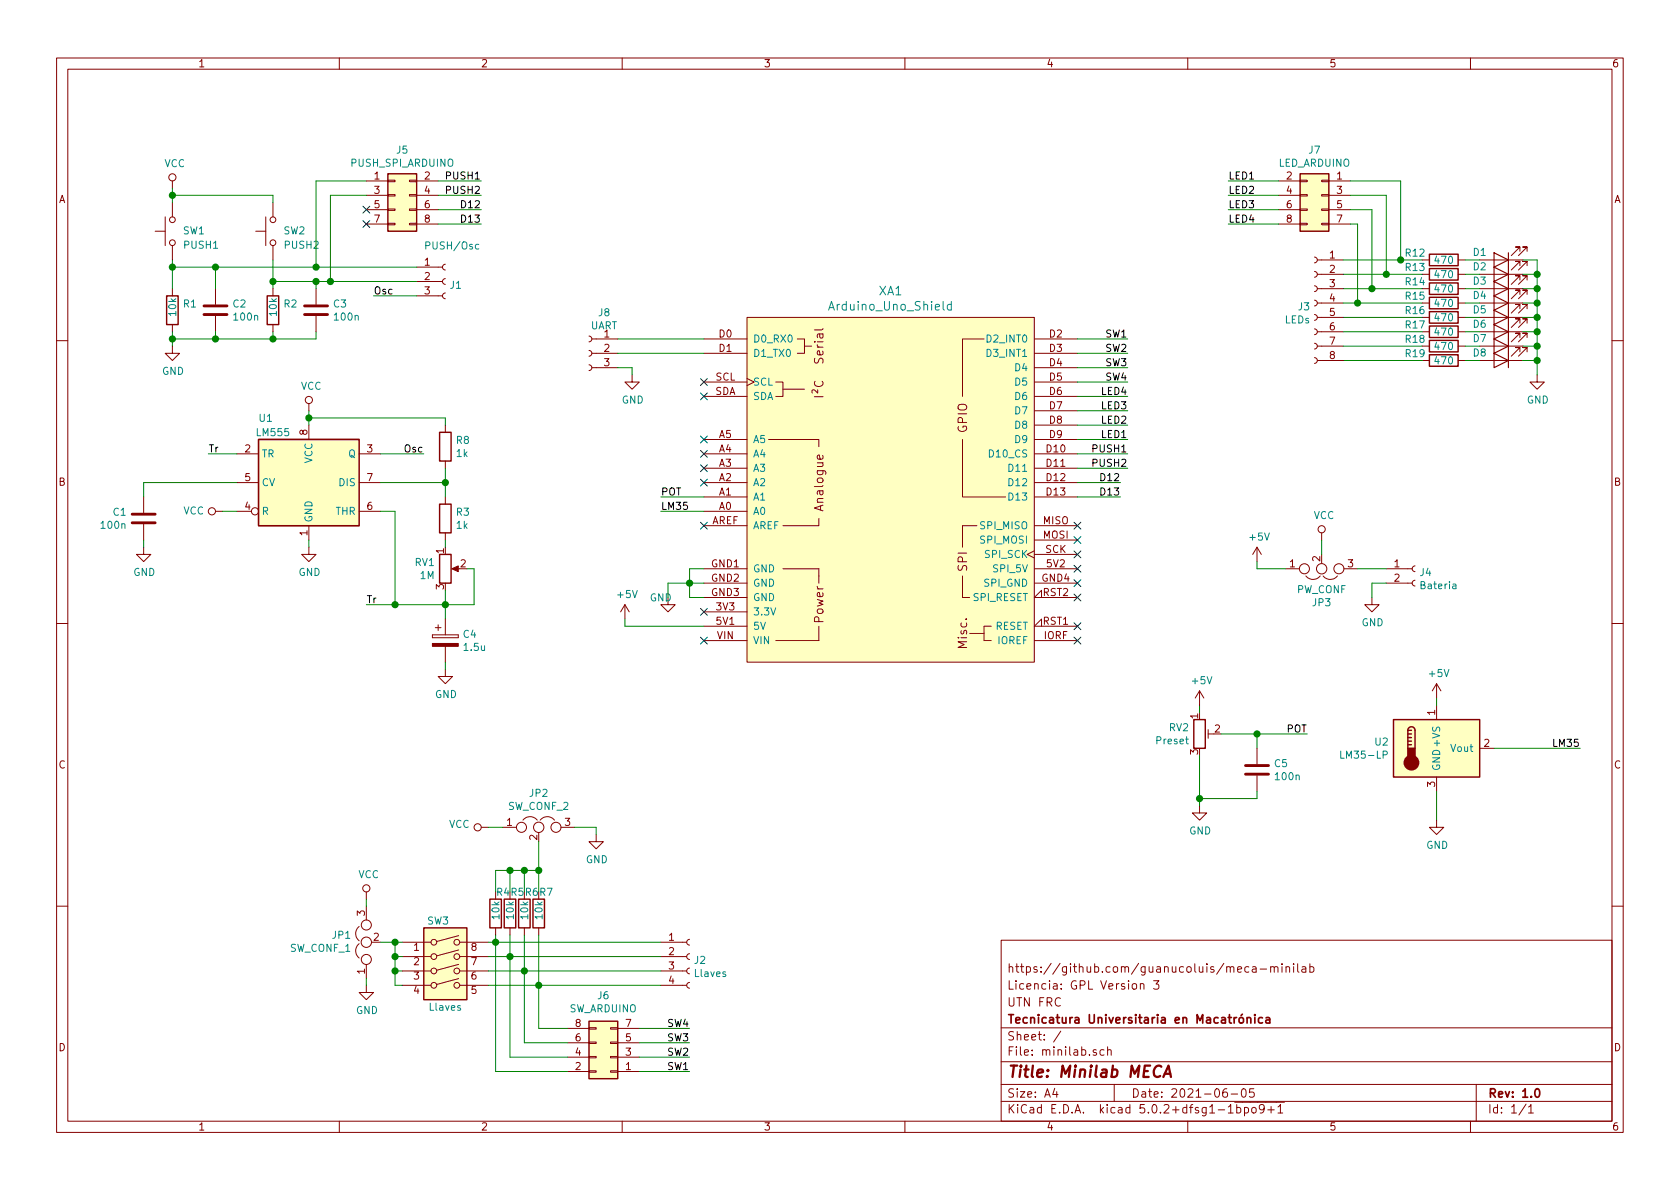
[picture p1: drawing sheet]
<svg xmlns="http://www.w3.org/2000/svg" width="297mm" height="210mm" viewBox="0 0 297 210" stroke-linecap="round" stroke-linejoin="round" font-family="sans-serif">
<g fill="none" stroke="#840000" stroke-width=".18">
<path d="M10 10.3h277v189.9h-277zM12 12.2h273v186.1h-273zM60 10.3v1.9M110 10.3v1.9M160 10.3v1.9M210 10.3v1.9M260 10.3v1.9M29.2 38.3v5.1M30.5 32v1.3M30.5 35.8v2.5M47 38.3v5.1M48.3 35.8v2.5"/>
<path d="M64.8 32h3.8M64.8 34.5h3.8M64.8 37.1h3.8M64.8 39.6h3.8M68.6 39.5h1.2v.2h-1.2zM68.6 37h1.2v.2h-1.2zM68.6 34.4h1.2v.3h-1.2zM68.6 31.9h1.2v.2h-1.2zM72.4 39.5h1.3v.2h-1.3zM72.4 37h1.3v.2h-1.3zM72.4 34.4h1.3v.3h-1.3zM72.4 31.9h1.3v.2h-1.3z"/>
<path d="M73.7 32h3.8M73.7 34.5h3.8M73.7 37.1h3.8M73.7 39.6h3.8M226.1 32h3.8M226.1 34.5h3.8M226.1 37.1h3.8M226.1 39.6h3.8M229.9 39.5h1.2v.2h-1.2zM229.9 37h1.2v.2h-1.2zM229.9 34.4h1.2v.3h-1.2zM229.9 31.9h1.2v.2h-1.2z"/>
<path d="M233.7 39.5h1.2v.2h-1.2zM233.7 37h1.2v.2h-1.2zM233.7 34.4h1.2v.3h-1.2zM233.7 31.9h1.2v.2h-1.2zM234.9 32h3.9M234.9 34.5h3.9M234.9 37.1h3.9M234.9 39.6h3.9M27.4 40.9h1.8M30.5 43.4v2.6M30.5 51v1.3M30.5 57.4v1.3"/>
<path d="M38.1 51v2.8M38.1 55.9v2.8M45.2 40.9h1.8M48.3 43.4v2.6M48.3 51v1.3M48.3 57.4v1.3M55.9 51v2.8M55.9 55.9v2.8M73.7 52.3h4.5M73.7 49.8h4.5M73.7 47.2h4.5M78.7 51.8l-.3 .1-.2 .3 .1 .4 .4 .2"/>
<path d="M78.7 49.3l-.3 .1-.2 .3 .1 .4 .4 .2M78.7 46.7l-.3 .1-.2 .4 .1 .3 .4 .2M104.1 59.4l.4 .2 .1 .2-.1 .5-.4 .1M104.6 59.9h4.6M124.5 59.9h7.6M132.1 56.1h50.8v61h-50.8zM141 59.9h1.2v2.6h-1.2M174 59.9h-3.8v10.2M182.9 59.9h7.6M232.4 58.2l.3 .1 .2 .3-.1 .4-.4 .2M232.4 55.6l.3 .1 .2 .3-.1 .5-.4 .1M232.4 53.1l.3 .1 .2 .3-.1 .4-.4 .2"/>
<path d="M232.4 50.5l.3 .2 .2 .2-.1 .5-.4 .2M232.4 48l.3 .1 .2 .3-.1 .4-.4 .2M232.4 45.5l.3 .1 .2 .3-.1 .4-.4 .2M232.9 46h4.6M232.9 48.5h4.6M232.9 51h4.6M232.9 53.6h4.6M232.9 56.1h4.6M232.9 58.7h4.6M251.5 46h1.2M251.5 48.5h1.2M251.5 51h1.2"/>
<path d="M251.5 53.6h1.2M251.5 56.1h1.2M251.5 58.7h1.2M257.8 46h1.3M257.8 48.5h1.3M257.8 51h1.3M257.8 53.6h1.3M257.8 56.1h1.3M257.8 58.7h1.3M261.6 46h7.6M261.6 48.5h7.6M261.6 51h7.6"/>
<path d="M261.6 53.6h7.6M261.6 56.1h7.6M261.6 58.7h7.6M268.7 44.4v-.7h-.7h.7l-1.5 1.5M268.7 47v-.8h-.7h.7l-1.5 1.5M268.7 49.5v-.7h-.7h.7l-1.5 1.5M268.7 52.1v-.8h-.7h.7l-1.5 1.5M268.7 54.6v-.8h-.7h.7l-1.5 1.6M268.7 57.1v-.7h-.7h.7l-1.5 1.5M268.7 59.7v-.8h-.7h.7l-1.5 1.5M270 44.4v-.7h-.8h.8l-1.5 1.5M270 47v-.8h-.8h.8l-1.5 1.5"/>
<path d="M270 49.5v-.7h-.8h.8l-1.5 1.5M270 52.1v-.8h-.8h.8l-1.5 1.5M270 54.6v-.8h-.8h.8l-1.5 1.6M270 57.1v-.7h-.8h.8l-1.5 1.5M270 59.7v-.8h-.8h.8l-1.5 1.5M10 60.2h2M30.5 61.2v1.3h1.2l-1.2 1.2-1.3-1.2h1.3M54.6 71.4v1.2M54.6 75.2v2.5M78.7 75.2v1.2M104.1 64.5l.4 .1 .1 .3-.1 .4-.4 .2M104.1 62l.4 .1 .1 .3-.1 .4-.4 .2"/>
<path d="M104.6 62.5h4.6M104.6 65h4.6M111.8 66.3v1.3h1.2l-1.2 1.2-1.3-1.2h1.3M124.5 62.5h7.6M124.5 77.7h7.6M124.5 67.6h7.6M124.5 70.1h7.6M132.1 66.9l1.2 .7-1.2 .6M135.9 77.7h8.9v1.3M137.2 67.6h1.2v2.5h-1.2M138.4 68.8h3.8M142.2 61.2h1.3"/>
<path d="M170.2 77.7v10.2h7.6M182.9 62.5h7.6M182.9 65h7.6M182.9 77.7h7.6M182.9 67.6h7.6M182.9 70.1h7.6M182.9 72.6h7.6M182.9 75.2h7.6M232.4 63.2l.3 .2 .2 .2-.1 .5-.4 .2M232.4 60.7l.3 .1 .2 .3-.1 .4-.4 .2M232.9 61.2h4.6M232.9 63.7h4.6"/>
<path d="M251.5 61.2h1.2M251.5 63.7h1.2M257.8 61.2h1.3M257.8 63.7h1.3M261.6 61.2h7.6M261.6 63.7h7.6M268.7 62.2v-.7h-.7h.7l-1.5 1.5M270 62.2v-.7h-.8h.8l-1.5 1.5M271.8 66.3v1.3h1.2l-1.2 1.2-1.3-1.2h1.3M285 60.2h2M25.4 96.8v1.2h1.3l-1.3 1.3-1.3-1.3h1.3M25.4 87.9v2.8"/>
<path d="M25.4 92.7v2.8M38.1 90.4h1.3M41.9 80.3h3.8M41.9 90.4h2.5M41.9 85.3h3.8M54.6 96.8v1.2h1.3l-1.3 1.3-1.3-1.3h1.3M54.6 93v2.5M63.5 80.3h3.8M63.5 90.4h3.8M63.5 85.3h3.8M78.7 81.5v1.3M78.7 87.9v1.2"/>
<path d="M78.7 94.2v1.3M124.5 80.3h7.6M124.5 90.4h7.6M124.5 85.3h7.6M124.5 87.9h7.6M124.5 82.8h7.6M124.5 93h7.6M144.8 91.7v1.3h-6.4M145.4 80.5l.1 .5-.2 .2-.7-.1v-.6h.3l.1 .7M170.2 93v3.8zM170.2 93h2.5zM182.9 97.4l-1.3 .6 1.3 .7"/>
<path d="M182.9 80.3h7.6M182.9 85.3h7.6M182.9 87.9h7.6M182.9 82.8h7.6M182.9 98h7.6M182.9 93h7.6M182.9 95.5h7.6M222.2 96.8v2.5M222.2 96.8l-.7 1.2M222.2 96.8l.8 1.2M233.7 94.2v1.3M10 110.3h2"/>
<path d="M76.5 112.3v.5zM76.5 112.8h4.5zM76.5 112.3h4.5zM77 111h1M77.5 110.5v1M78.7 118.4v1.2h1.3l-1.3 1.3-1.2-1.3h1.2M78.7 109.5v2.8M78.7 114.3v2.8M80.3 100.6h1M81 112.3v.5zM110.5 106.9l-.8 1.3M110.5 106.9v2.6"/>
<path d="M110.5 106.9l.8 1.3M118.1 105.7v1.2h1.3l-1.3 1.3-1.3-1.3h1.3M124.5 100.6h7.6M124.5 103.1h7.6M124.5 110.7h7.6M124.5 108.2h7.6M124.5 113.3h7.6M124.5 105.7h7.6M137.2 113.3h7.6zM138.4 100.6h6.4zM144.8 100.6v2.5M144.8 110.7v2.6"/>
<path d="M170.2 101.8v3.9zM170.2 105.7h1.2zM171.4 112h2.6zM174 110.7v2.6zM174 113.3h1.3zM174 110.7h1.3zM182.9 100.6h7.6M182.9 103.1h7.6M182.9 113.3h7.6M184.1 110.7v-1.2l-1.2 1.2h7.6M184.1 105.7v-1.3l-1.2 1.3h7.6M227.3 100.6h2.4"/>
<path d="M230.9 101.8a1.63 1.63 0 0 0 2.5 0M233.9 101.8a1.63 1.63 0 0 0 2.6 0M237.6 100.6h2.4M242.6 105.7v1.2h1.2l-1.2 1.3-1.3-1.3h1.3M245.1 100.6h4.6M245.1 103.1h4.6M250.2 102.6l-.3 .1-.2 .3 .1 .4 .4 .2M250.2 100.1l-.3 .1-.2 .3 .1 .4 .4 .2M285 110.3h2M212.1 122.2l-.8 1.2M212.1 122.2v2.5M212.1 122.2l.8 1.2"/>
<path d="M213.6 129v1.6M213.6 129.8h1M222.2 132.3v2.8M222.2 137.2v2.7M254 120.9v2.5M254 124.7v2.5M254 137.4v2.5M254 120.9l-.8 1.3M254 120.9l.8 1.3M261.6 132.3h2.6M64.8 157.7v1.3M85.1 146.3h1.3"/>
<path d="M88.9 146.3h2.4M92.5 145a1.62 1.62 0 0 1 2.5 0M95.5 145a1.62 1.62 0 0 1 2.5 0M99.2 146.3h2.4M105.4 147.6v1.2h1.3l-1.3 1.3-1.3-1.3h1.3M212.1 142.5v1.3h1.3l-1.3 1.2-1.3-1.2h1.3M254 145v1.3h1.3l-1.3 1.3-1.3-1.3h1.3M10 160.2h2M63.5 166.9a1.63 1.63 0 0 0 0 2.5M63.5 163.8a1.63 1.63 0 0 0 0 2.6M64.8 174.2v1.3h1.2l-1.2 1.3-1.3-1.3h1.3M64.8 160.3v2.4"/>
<path d="M64.8 170.6v2.4M71.1 174.2h5.1M71.1 171.7h5.1M71.1 169.2h5.1M71.1 166.6h5.1M81.1 173l-3.9 1.1M81.1 170.5l-3.9 1.1M81.1 168l-3.9 1M81.1 165.4l-3.9 1.1M81.3 174.2h5.1M81.3 171.7h5.1M81.3 169.2h5.1"/>
<path d="M81.3 166.6h5.1M87.6 164.1v1.2M90.2 164.1v1.2M92.7 164.1v1.2M95.2 164.1v1.2M116.8 174.2h4.6M116.8 171.7h4.6M116.8 169.2h4.6M116.8 166.6h4.6M121.9 173.7l-.3 .1-.2 .4 .1 .3 .4 .2M121.9 171.2l-.3 .1-.2 .3 .1 .4 .4 .2M121.9 168.7l-.3 .1-.2 .3 .1 .4 .4 .2"/>
<path d="M121.9 166.1l-.3 .1-.2 .3 .1 .4 .4 .2M177 166.3h108v32h-108zM201.6 174.1l.2-.2 .4 .1 .1 .9M201.6 173.9v1M204 173.4h.9l-.5 .6 .4 .1v.7l-.2 .1-.6-.1M220.8 171l-.4-.1-.3 .3 .1 .6 .2 .1h.4M221.5 171h.5l.1 .9M222.1 171.3l-.5 .1a.29 .29 0 0 0-.2 .2 .29 .29 0 0 0 .2 .3h.5M222.8 171.4h1.2M224.7 171.1l.2-.2 .3 .1 .1 .9M224.7 170.9v1M225.3 171.1a.36 .36 0 0 1 .3-.2 .36 .36 0 0 1 .4 .2v.8"/>
<path d="M226.7 170.4v.2M226.7 170.9v1M227.4 171.1l.2-.2 .3 .1 .1 .9M227.4 170.9v1M228.7 170.4v.2M228.7 170.9v1M229.4 170.4v1.3l.3 .2M230.2 171h.6l.1 .9M230.9 171.3l-.5 .1-.3 .2 .3 .3h.5M231.6 171l.4-.1 .3 .3-.1 .6-.2 .1h-.4M231.6 170.4v1.5M285 160.2h2"/>
<path d="M60 198.3v1.9M100.3 189.5h3.8M100.3 186.9h3.8M100.3 184.4h3.8M100.3 181.9h3.8M104.1 181.7h1.3v.3h-1.3zM104.1 184.3h1.3v.2h-1.3zM104.1 186.8h1.3v.3h-1.3zM104.1 189.4h1.3v.2h-1.3zM107.9 181.7h1.3v.3h-1.3zM107.9 184.3h1.3v.2h-1.3zM107.9 186.8h1.3v.3h-1.3z"/>
<path d="M107.9 189.4h1.3v.2h-1.3zM109.2 189.5h3.8M109.2 186.9h3.8M109.2 184.4h3.8M109.2 181.9h3.8M110 198.3v1.9M160 198.3v1.9M177 194.8h108M177 191.8h108M177 187.8h108M177 181.8h108M186.5 192.5l-.4 1h1"/>
<path d="M186.8 193v1M187.6 182.3l-1.3 2M193.8 185.7l-.3-.1-.2 .2v.2l.5 .2v.3h-.5M195.2 185.7l-.4-.1-.3 .3 .1 .6h.6M195.8 185.7l.3-.1 .3 .1 .1 .9M195.8 185.1v1.5M197 191.8v3M210 198.3v1.9M216.9 192.5a.62 .62 0 0 0-.7 .7l.1 .7 .2 .1 .5-.1v-.5l-.1-.2-.4-.1-.3 .3M217.2 195.8l.4-.5v1.5M217.2 196.8h.8M217.7 193.5h1.1"/>
<path d="M218.3 194.9h8.8M218.7 195.9l.4-.1 .3 .3-.1 .6h-.6M218.7 195.3v1.5M219.6 192.7l.4-.2a.94 .94 0 0 1 0 1.5 .82 .82 0 0 1-.4-1.3zM220 195.9l.4-.1 .4 .3-.1 .6-.3 .1-.4-.1M220 195.8v1.5M221.4 196l.2-.2 .4 .2v.7l-.2 .1-.4-.1zM221.7 192.5h-.7l-.1 .7 .2-.1 .5 .1 .2 .2-.1 .5-.2 .1-.6-.1M223.5 196l-.1 .2a.48 .48 0 0 1-.7-.1v-.6a.48 .48 0 0 1 .7-.1v.1a1.19 1.19 0 0 1-.2 1.2l-.4 .1M224.2 196.3h1.1M224.7 195.7v1.1M226 195.8l.4-.5v1.5"/>
<path d="M226 196.8h.8M260 198.3v1.9M261 191.8v6.5M269.8 195.2l-1.2 2M270.3 195.8l.4-.5v1.5M270.3 196.8h.8"/>
<circle cx="30.5" cy="31.4" r=".63"/>
<circle cx="30.5" cy="38.9" r=".51"/>
<circle cx="48.3" cy="38.9" r=".51"/>
<circle cx="30.5" cy="42.9" r=".51"/>
<circle cx="48.3" cy="42.9" r=".51"/>
<circle cx="54.6" cy="70.7" r=".63"/>
<circle cx="37.5" cy="90.4" r=".63"/>
<circle cx="45.1" cy="90.4" r=".63"/>
<circle cx="233.7" cy="93.6" r=".63"/>
<circle cx="230.6" cy="100.6" r=".89"/>
<circle cx="233.7" cy="100.6" r=".91"/>
<circle cx="236.7" cy="100.6" r=".89"/>
<circle cx="64.8" cy="157.1" r=".63"/>
<circle cx="84.5" cy="146.3" r=".63"/>
<circle cx="92.2" cy="146.3" r=".89"/>
<circle cx="95.2" cy="146.3" r=".91"/>
<circle cx="98.3" cy="146.3" r=".89"/>
<circle cx="64.8" cy="166.6" r=".91"/>
<circle cx="64.8" cy="169.7" r=".89"/>
<circle cx="64.8" cy="163.6" r=".89"/>
<circle cx="76.7" cy="169.2" r=".51"/>
<circle cx="76.7" cy="166.6" r=".51"/>
<circle cx="76.7" cy="174.2" r=".51"/>
<circle cx="76.7" cy="171.7" r=".51"/>
<circle cx="80.8" cy="169.2" r=".51"/>
<circle cx="80.8" cy="171.7" r=".51"/>
<circle cx="80.8" cy="166.6" r=".51"/>
<circle cx="80.8" cy="174.2" r=".51"/>
</g>
<path d="M219.7 179.3l-.3 .3M220.5 179.9v1M221.9 179.4v.2M221.9 179.9v1M219.2 180.1l.2-.2 .4 .2v.7l-.2 .1-.4-.1zM220.5 180.1l.1-.1a.37 .37 0 0 1 .6 .1v.8M223.2 180l-.4-.1-.3 .3 .1 .6 .2 .1 .4-.1M223.9 180h.5l.1 .9M224.5 180.3l-.5 .1-.2 .2 .1 .2 .1 .1 .5-.1M271.5 192.7l.2-.2a.81 .81 0 0 1 .6 .6 .81 .81 0 0 1-.3 .8l-.1 .1a.79 .79 0 0 1-.4-1.3z" fill="none" stroke="#840000" stroke-width=".3"/>
<path d="M205.3 188.6a.87 .87 0 0 0-1 0 .87 .87 0 0 0-.3 1 .69 .69 0 0 0 .3 .8 .69 .69 0 0 0 .8-.1M205.7 190.4l.9-2 .4 2M205.9 189.9h1" fill="none" stroke="#840000" stroke-width=".41"/>
<path d="M264.2 44.7l2.5 1.3-2.5 1.2zM264.2 47.2l2.5 1.3-2.5 1.3zM264.2 49.8l2.5 1.2-2.5 1.3zM264.2 52.3l2.5 1.3-2.5 1.3zM264.2 54.9l2.5 1.2-2.5 1.3zM264.2 57.4l2.5 1.3-2.5 1.2zM264.2 59.9l2.5 1.3-2.5 1.3zM266.7 44.7v20.3M264.2 62.5l2.5 1.2-2.5 1.3z" fill="none" stroke="#840000" stroke-width=".2"/>
<g fill="none" stroke="#840000" stroke-width=".25">
<path d="M68.6 30.7h5.1v10.2h-5.1zM229.9 30.7h5v10.2h-5zM29.5 52.3h2v5.1h-2zM47.2 52.3h2.1v5.1h-2.1zM252.7 45h5.1v2h-5.1zM252.7 47.5h5.1v2h-5.1zM252.7 50h5.1v2.1h-5.1zM252.7 52.6h5.1v2h-5.1zM252.7 55.1h5.1v2h-5.1zM252.7 57.7h5.1v2h-5.1zM45.7 77.7h17.8v15.3h-17.8zM77.7 76.4h2.1v5.1h-2.1z"/>
<path d="M252.7 60.2h5.1v2h-5.1zM252.7 62.7h5.1v2.1h-5.1zM77.7 98h2.1v5.1h-2.1zM77.7 89.1h2.1v5.1h-2.1zM211.1 127.2h2v5.1h-2zM246.4 127.2h15.2v10.2h-15.2zM248.9 129.2a.63 .63 0 0 1 .7-.7 .63 .63 0 0 1 .6 .7v3.1M248.9 131.7h.7M248.9 131.1h.7M248.9 130.4h.7M248.9 129.8h.7M248.9 129.2v3.1"/>
<path d="M248.9 129.2h.7M86.6 159h2v5.1h-2zM89.2 159h2v5.1h-2zM91.7 159h2v5.1h-2zM94.2 159h2.1v5.1h-2.1zM74.9 164.1h7.6v12.7h-7.6zM104.1 180.6h5.1v10.1h-5.1z"/>
</g>
<g fill="#ffffc2" stroke="#ffffc2" stroke-width=".18">
<path d="M45.7 77.7h17.8v15.3h-17.8z"/>
<path d="M74.9 164.1h7.6v12.7h-7.6z"/>
<path d="M246.4 127.2h15.2v10.2h-15.2z"/>
<path d="M132.1 56.1h50.8v61h-50.8z"/>
<path d="M229.9 30.7h5v10.2h-5z"/>
<path d="M104.1 180.6h5.1v10.1h-5.1z"/>
<path d="M68.6 30.7h5.1v10.2h-5.1z"/>
</g>
<g fill="#840000" stroke="#840000" stroke-width=".18">
<path d="M79.9 100.6l1.1-.5v1z"/>
<path d="M76.5 113.8h4.5v.5h-4.5z"/>
</g>
<g fill="none" stroke="#008400" stroke-width=".18">
<path d="M30.5 34.5h17.8v1.3M30.5 33.3v2.5M64.8 32h-8.9v15.2M64.8 34.5h-6.4v15.3M77.5 34.5h7.6M77.5 32h7.6M77.5 37.1h7.6M77.5 39.6h7.6M217.2 34.5h8.9M217.2 32h8.9M217.2 37.1h8.9M217.2 39.6h8.9"/>
<path d="M238.8 34.5h6.3v14M238.8 37.1h3.8v13.9M238.8 32h8.8v14M238.8 39.6h1.2v14M30.5 46v5M30.5 58.7v2.5M30.5 47.2h43.2M38.1 47.2v3.8M38.1 58.7v1.2M48.3 46v5M48.3 58.7v1.2M48.3 49.8h25.4"/>
<path d="M55.9 49.8v1.2M55.9 58.7v1.2h-25.4M66 52.3h7.7M109.2 59.9h15.3M190.5 59.9h8.9M237.5 46h14M237.5 48.5h14M237.5 51h14M237.5 53.6h14M237.5 56.1h14M237.5 58.7h14M259.1 46h2.5"/>
<path d="M259.1 48.5h2.5M259.1 51h2.5M259.1 53.6h2.5M259.1 56.1h2.5M259.1 58.7h2.5M269.2 46h2.6v20.3M269.2 48.5h2.6M269.2 51h2.6M269.2 53.6h2.6M269.2 56.1h2.6M269.2 58.7h2.6M54.6 72.6v2.6"/>
<path d="M54.6 73.9h24.1v1.3M109.2 62.5h15.3M109.2 65h2.6v1.3M190.5 70.1h8.9M190.5 72.6h8.9M190.5 75.2h8.9M190.5 77.7h8.9M190.5 62.5h8.9M190.5 65h8.9M190.5 67.6h8.9M237.5 61.2h14M237.5 63.7h14"/>
<path d="M259.1 61.2h2.5M259.1 63.7h2.5M269.2 61.2h2.6M269.2 63.7h2.6M25.4 95.5v1.3M36.8 80.3h5.1M39.4 90.4h2.5M41.9 85.3h-16.5v2.6M54.6 95.5v1.3M67.3 90.4h2.5v16.5M67.3 80.3h7.6M67.3 85.3h11.4"/>
<path d="M78.7 82.8v5.1M78.7 95.5v1.3M116.8 90.4h7.7M116.8 87.9h7.7M190.5 80.3h8.9M190.5 85.3h7.6M190.5 87.9h7.6M190.5 82.8h8.9M222.2 99.3v1.3h5.1M233.7 95.5v2.5M78.7 104.4v5.1M78.7 117.1v1.3"/>
<path d="M82.5 100.6h1.3v6.3h-19M110.5 109.5v1.2h14M124.5 103.1h-6.4v2.6M124.5 100.6h-2.6v5.1h2.6M240 100.6h5.1M245.1 103.1h-2.5v2.6M212.1 124.7v1.3M212.1 133.6v8.9M215.9 129.8h15.2M222.2 129.8v2.5M222.2 139.9v1.3h-10.1M254 123.4v1.3"/>
<path d="M254 139.9v5.1M264.2 132.3h15.2M64.8 159v1.3M86.4 146.3h2.5M90.2 153.9v3.8M92.7 153.9v3.8M95.2 153.9h-7.6v3.8M95.2 148.8v8.9M101.6 146.3h3.8v1.3M64.8 173v1.2M67.3 166.6h3.8M69.8 169.2h1.3"/>
<path d="M69.8 171.7h1.3M69.8 166.6v7.6h1.3M86.4 166.6h30.4M86.4 169.2h30.4M86.4 171.7h30.4M86.4 174.2h30.4M87.6 165.3v24.2h12.7M90.2 165.3v21.6h10.1M92.7 165.3v19.1h7.6M95.2 165.3v16.6h5.1M113 181.9h8.9M113 186.9h8.9"/>
<path d="M113 184.4h8.9M113 189.5h8.9"/>
</g>
<g fill="#008400" stroke="#008400" stroke-width=".25">
<circle cx="271.8" cy="48.5" r=".51"/>
<circle cx="271.8" cy="51" r=".51"/>
<circle cx="271.8" cy="53.6" r=".51"/>
<circle cx="271.8" cy="56.1" r=".51"/>
<circle cx="271.8" cy="58.7" r=".51"/>
<circle cx="271.8" cy="61.2" r=".51"/>
<circle cx="271.8" cy="63.7" r=".51"/>
<circle cx="87.6" cy="166.6" r=".51"/>
<circle cx="90.2" cy="169.2" r=".51"/>
<circle cx="92.7" cy="171.7" r=".51"/>
<circle cx="95.3" cy="174.2" r=".51"/>
<circle cx="90.2" cy="153.9" r=".51"/>
<circle cx="92.7" cy="153.9" r=".51"/>
<circle cx="95.3" cy="153.9" r=".51"/>
<circle cx="69.9" cy="166.6" r=".51"/>
<circle cx="69.9" cy="169.2" r=".51"/>
<circle cx="69.9" cy="171.7" r=".51"/>
<circle cx="48.3" cy="49.8" r=".51"/>
<circle cx="212.1" cy="141.2" r=".51"/>
<circle cx="222.3" cy="129.8" r=".51"/>
<circle cx="78.7" cy="106.9" r=".51"/>
<circle cx="69.9" cy="106.9" r=".51"/>
<circle cx="55.9" cy="49.8" r=".51"/>
<circle cx="48.3" cy="59.9" r=".51"/>
<circle cx="38.1" cy="59.9" r=".51"/>
<circle cx="30.5" cy="59.9" r=".51"/>
<circle cx="38.1" cy="47.2" r=".51"/>
<circle cx="30.5" cy="47.2" r=".51"/>
<circle cx="30.5" cy="34.5" r=".51"/>
<circle cx="121.9" cy="103.1" r=".51"/>
<circle cx="247.7" cy="46" r=".51"/>
<circle cx="245.1" cy="48.5" r=".51"/>
<circle cx="240" cy="53.6" r=".51"/>
<circle cx="242.6" cy="51" r=".51"/>
<circle cx="55.9" cy="47.2" r=".51"/>
<circle cx="58.4" cy="49.8" r=".51"/>
<circle cx="78.7" cy="85.3" r=".51"/>
<circle cx="54.6" cy="73.9" r=".51"/>
</g>
<path d="M36.1 55.6h4M36.1 54.1h4M53.8 55.6h4.1M53.8 54.1h4.1M23.4 92.5h4M23.4 90.9h4M220.2 136.9h4.1M220.2 135.4h4.1" fill="none" stroke="#840000" stroke-width=".51"/>
<g fill="#840000" stroke="#840000" stroke-width=".25">
<path d="M248.9 132.3h1.3v1.9h-1.3z"/>
<circle cx="249.6" cy="134.9" r="1.27"/>
</g>
<path d="M168.2 53.9l-.4-.1-.3 .3v.4l.1 .3h.6M168.2 53.3v1.5M244.6 133.5l.6-.1 .1-.2-.1-.3-.2-.1h-.4v1.3" fill="none" stroke="#008484" stroke-width=".18"/>
<g fill="none" stroke="#000084" stroke-width=".18">
<path d="M64.2 36.5l1.2 1.2M64.2 39l1.2 1.2M65.4 36.5l-1.2 1.2M65.4 39l-1.2 1.2M123.9 77.1l1.2 1.2M123.9 79.6l1.2 1.3M123.9 66.9l1.2 1.3M123.9 69.5l1.2 1.2M125.1 77.1l-1.2 1.2M125.1 79.6l-1.2 1.3M125.1 66.9l-1.2 1.3M125.1 69.5l-1.2 1.2"/>
<path d="M123.9 82.2l1.2 1.2M123.9 84.7l1.2 1.2M123.9 92.3l1.2 1.3M125.1 82.2l-1.2 1.2M125.1 84.7l-1.2 1.2M125.1 92.3l-1.2 1.3M189.9 92.3l1.2 1.3M189.9 94.9l1.2 1.2M189.9 97.4l1.2 1.2M189.9 100l1.2 1.2M191.1 92.3l-1.2 1.3M191.1 94.9l-1.2 1.2"/>
<path d="M191.1 97.4l-1.2 1.2M191.1 100l-1.2 1.2M123.9 107.6l1.2 1.2M123.9 112.7l1.2 1.2M125.1 107.6l-1.2 1.2M125.1 112.7l-1.2 1.2M189.9 102.5l1.2 1.2M189.9 105l1.2 1.3M189.9 110.1l1.2 1.2M189.9 112.7l1.2 1.2M191.1 102.5l-1.2 1.2M191.1 105l-1.2 1.3"/>
<path d="M191.1 110.1l-1.2 1.2M191.1 112.7l-1.2 1.2"/>
</g>
<text font-size="2.8" fill="#840000" x="178" y="190.5">Title: Minilab MECA</text>
<g font-size="2.1" fill="#008484">
<text x="155.4" y="52.2">XA1</text>
<text x="147" y="54.9">Arduino_Uno_Shield</text>
</g>
<g font-size="2.1" fill="#840000">
<text x="145.6" y="64.1" transform="rotate(-90 145.6 64.1)">Serial</text>
<text x="145.6" y="70.2" transform="rotate(-90 145.6 70.2)">I²C</text>
<text x="171" y="76.5" transform="rotate(-90 171 76.5)">GPIO</text>
<text x="145.6" y="90.2" transform="rotate(-90 145.6 90.2)">Analogue</text>
<text x="171" y="101" transform="rotate(-90 171 101)">SPI</text>
<text x="145.6" y="110.1" transform="rotate(-90 145.6 110.1)">Power</text>
<text x="171" y="114.6" transform="rotate(-90 171 114.6)">Misc.</text>
<text x="178" y="172">https://github.com/guanucoluis/meca-minilab</text>
<text x="178" y="178">UTN FRC</text>
<text x="178" y="175">Licencia: GPL Version 3</text>
<text x="178" y="184">Sheet: /</text>
<text x="178" y="181">Tecnicatura Universitaria en Macatrónica</text>
<text x="178" y="186.7">File: minilab.sch</text>
<text x="178" y="196.9">KiCad E.D.A. kicad 5.0.2+dfsg1-1bpo9+1</text>
<text x="178" y="194.1">Size: A4</text>
<text x="200" y="194.1">Date: 2021-06-05</text>
<text x="263" y="194.1">Rev: 1.0</text>
<text x="263" y="196.9">Id: 1/1</text>
</g>
<g font-size="1.8" fill="#840000">
<text x="35" y="11.9">1</text>
<text x="85" y="11.9">2</text>
<text x="135" y="11.9">3</text>
<text x="185" y="11.9">4</text>
<text x="235" y="11.9">5</text>
<text x="285" y="11.9">6</text>
<text x="10.4" y="35.9">A</text>
<text x="66.2" y="31.7">1</text>
<text x="66.2" y="34.3">3</text>
<text x="75.1" y="31.7">2</text>
<text x="75.1" y="34.3">4</text>
<text x="227.5" y="31.7">2</text>
<text x="227.5" y="34.3">4</text>
<text x="236.4" y="31.7">1</text>
<text x="236.4" y="34.3">3</text>
<text x="285.4" y="35.9">A</text>
<text x="66.2" y="36.8">5</text>
<text x="66.2" y="39.4">7</text>
<text x="75.1" y="36.8">6</text>
<text x="75.1" y="39.4">8</text>
<text x="227.5" y="36.8">6</text>
<text x="227.5" y="39.4">8</text>
<text x="236.4" y="36.8">5</text>
<text x="236.4" y="39.4">7</text>
<text x="75.1" y="47">1</text>
<text x="235.1" y="45.7">1</text>
<text x="75.1" y="49.5">2</text>
<text x="75.1" y="52.1">3</text>
<text x="235.1" y="48.3">2</text>
<text x="235.1" y="50.8">3</text>
<text x="235.1" y="53.3">4</text>
<text x="106.8" y="59.7">1</text>
<text x="127.2" y="59.7">D0</text>
<text x="185.6" y="59.7">D2</text>
<text x="235.1" y="55.9">5</text>
<text x="235.1" y="58.4">6</text>
<text x="106.8" y="62.2">2</text>
<text x="106.8" y="64.8">3</text>
<text x="127.2" y="62.2">D1</text>
<text x="185.6" y="62.2">D3</text>
<text x="185.6" y="64.8">D4</text>
<text x="235.1" y="61">7</text>
<text x="235.1" y="63.5">8</text>
<text x="126.4" y="69.8">SDA</text>
<text x="126.5" y="67.3">SCL</text>
<text x="185.6" y="67.3">D5</text>
<text x="185.6" y="69.8">D6</text>
<text x="54.4" y="76.9" transform="rotate(-90 54.4 76.9)">8</text>
<text x="127.2" y="77.5">A5</text>
<text x="185.6" y="72.4">D7</text>
<text x="185.6" y="74.9">D8</text>
<text x="185.6" y="77.5">D9</text>
<text x="43.3" y="80">2</text>
<text x="64.9" y="80">3</text>
<text x="127.2" y="82.5">A3</text>
<text x="127.2" y="80">A4</text>
<text x="185.1" y="80">D10</text>
<text x="185.1" y="82.5">D11</text>
<text x="10.4" y="85.9">B</text>
<text x="43.3" y="85.1">5</text>
<text x="64.9" y="85.1">7</text>
<text x="127.2" y="87.6">A1</text>
<text x="127.2" y="85.1">A2</text>
<text x="185.1" y="85.1">D12</text>
<text x="185.1" y="87.6">D13</text>
<text x="285.4" y="85.9">B</text>
<text x="43.3" y="90.2">4</text>
<text x="54.4" y="94.7" transform="rotate(-90 54.4 94.7)">1</text>
<text x="64.9" y="90.2">6</text>
<text x="125.9" y="92.7">AREF</text>
<text x="127.2" y="90.2">A0</text>
<text x="184.4" y="95.2">MOSI</text>
<text x="184.4" y="92.7">MISO</text>
<text x="78.5" y="97.9" transform="rotate(-90 78.5 97.9)">1</text>
<text x="81.4" y="100.3">2</text>
<text x="125.8" y="100.3">GND1</text>
<text x="184.8" y="97.8">SCK</text>
<text x="185.1" y="100.3">5V2</text>
<text x="228" y="100.3">1</text>
<text x="233.4" y="99.3" transform="rotate(-90 233.4 99.3)">2</text>
<text x="238.3" y="100.3">3</text>
<text x="246.5" y="100.3">1</text>
<text x="78.5" y="104.2" transform="rotate(-90 78.5 104.2)">3</text>
<text x="125.8" y="102.9">GND2</text>
<text x="125.8" y="105.4">GND3</text>
<text x="126.7" y="107.9">3V3</text>
<text x="184.3" y="102.9">GND4</text>
<text x="184.4" y="105.4">RST2</text>
<text x="246.5" y="102.9">2</text>
<text x="126.7" y="110.5">5V1</text>
<text x="126.8" y="113">VIN</text>
<text x="184.4" y="110.5">RST1</text>
<text x="184.6" y="113">IORF</text>
<text x="211.8" y="127.1" transform="rotate(-90 211.8 127.1)">1</text>
<text x="214.8" y="129.5">2</text>
<text x="253.7" y="126.5" transform="rotate(-90 253.7 126.5)">1</text>
<text x="10.4" y="135.9">C</text>
<text x="211.8" y="133.4" transform="rotate(-90 211.8 133.4)">3</text>
<text x="262.4" y="132.1">2</text>
<text x="285.4" y="135.9">C</text>
<text x="253.7" y="139.2" transform="rotate(-90 253.7 139.2)">3</text>
<text x="89.6" y="146">1</text>
<text x="95" y="148.6" transform="rotate(-90 95 148.6)">2</text>
<text x="99.9" y="146">3</text>
<text x="64.5" y="161.9" transform="rotate(-90 64.5 161.9)">3</text>
<text x="66.1" y="166.4">2</text>
<text x="118.3" y="166.4">1</text>
<text x="64.5" y="172.2" transform="rotate(-90 64.5 172.2)">1</text>
<text x="73.2" y="168.1">1</text>
<text x="73.2" y="170.7">2</text>
<text x="73.2" y="173.2">3</text>
<text x="83.3" y="173.2">6</text>
<text x="83.3" y="170.7">7</text>
<text x="83.3" y="168.1">8</text>
<text x="118.3" y="168.9">2</text>
<text x="118.3" y="171.4">3</text>
<text x="118.3" y="174">4</text>
<text x="73.2" y="175.8">4</text>
<text x="83.3" y="175.8">5</text>
<text x="10.4" y="185.9">D</text>
<text x="101.8" y="184.1">6</text>
<text x="101.8" y="181.6">8</text>
<text x="110.6" y="184.1">5</text>
<text x="110.6" y="181.6">7</text>
<text x="285.4" y="185.9">D</text>
<text x="101.8" y="189.2">2</text>
<text x="101.8" y="186.7">4</text>
<text x="110.6" y="189.2">1</text>
<text x="110.6" y="186.7">3</text>
<text x="35" y="199.9">1</text>
<text x="85" y="199.9">2</text>
<text x="135" y="199.9">3</text>
<text x="185" y="199.9">4</text>
<text x="235" y="199.9">5</text>
<text x="285" y="199.9">6</text>
</g>
<g font-size="1.8" fill="#008484">
<text x="29.1" y="29.6">VCC</text>
<text x="62.1" y="29.5">PUSH_SPI_ARDUINO</text>
<text x="70.2" y="27.2">J5</text>
<text x="226" y="29.5">LED_ARDUINO</text>
<text x="231.4" y="27.2">J7</text>
<text x="32.4" y="41.4">SW1</text>
<text x="50.2" y="41.4">SW2</text>
<text x="32.6" y="44">PUSH1</text>
<text x="50.4" y="44">PUSH2</text>
<text x="75.6" y="44.1">PUSH/Osc</text>
<text x="248.6" y="45.4">R12</text>
<text x="248.6" y="47.9">R13</text>
<text x="253.8" y="46.7">470</text>
<text x="260.5" y="45.3">D1</text>
<text x="260.5" y="47.8">D2</text>
<text x="79.6" y="51.1">J1</text>
<text x="248.6" y="50.5">R14</text>
<text x="248.6" y="53">R15</text>
<text x="253.8" y="49.2">470</text>
<text x="253.8" y="51.7">470</text>
<text x="260.5" y="50.3">D3</text>
<text x="260.5" y="52.9">D4</text>
<text x="31.2" y="55.8" transform="rotate(-90 31.2 55.8)">10k</text>
<text x="32.5" y="54.4">R1</text>
<text x="41.2" y="54.4">C2</text>
<text x="41.5" y="56.7">100n</text>
<text x="48.9" y="55.8" transform="rotate(-90 48.9 55.8)">10k</text>
<text x="50.2" y="54.4">R2</text>
<text x="59" y="54.4">C3</text>
<text x="59.3" y="56.7">100n</text>
<text x="104.4" y="58.2">UART</text>
<text x="105.9" y="55.9">J8</text>
<text x="227.2" y="57.2">LEDs</text>
<text x="229.6" y="54.9">J3</text>
<text x="248.6" y="55.5">R16</text>
<text x="248.6" y="58.1">R17</text>
<text x="253.8" y="54.3">470</text>
<text x="253.8" y="56.8">470</text>
<text x="253.8" y="59.4">470</text>
<text x="260.5" y="55.4">D5</text>
<text x="260.5" y="58">D6</text>
<text x="133.1" y="60.6">D0_RX0</text>
<text x="133.1" y="63.1">D1_TX0</text>
<text x="174.8" y="60.6">D2_INT0</text>
<text x="174.8" y="63.1">D3_INT1</text>
<text x="179.6" y="65.7">D4</text>
<text x="248.6" y="60.6">R18</text>
<text x="248.6" y="63.2">R19</text>
<text x="253.8" y="61.9">470</text>
<text x="253.8" y="64.4">470</text>
<text x="260.5" y="60.5">D7</text>
<text x="260.5" y="63">D8</text>
<text x="28.7" y="66.3">GND</text>
<text x="53.2" y="68.9">VCC</text>
<text x="109.9" y="71.4">GND</text>
<text x="133.1" y="70.7">SDA</text>
<text x="133.1" y="68.2">SCL</text>
<text x="179.6" y="68.2">D5</text>
<text x="179.6" y="70.7">D6</text>
<text x="270" y="71.4">GND</text>
<text x="45.5" y="77.1">LM555</text>
<text x="45.9" y="74.6">U1</text>
<text x="179.6" y="73.3">D7</text>
<text x="179.6" y="75.8">D8</text>
<text x="46.2" y="80.9">TR</text>
<text x="55.2" y="82" transform="rotate(-90 55.2 82)">VCC</text>
<text x="61.6" y="80.9">Q</text>
<text x="80.7" y="78.5">R8</text>
<text x="80.7" y="80.8">1k</text>
<text x="133.1" y="83.4">A3</text>
<text x="133.1" y="80.9">A4</text>
<text x="133.1" y="78.4">A5</text>
<text x="175.2" y="80.9">D10_CS</text>
<text x="178.6" y="83.4">D11</text>
<text x="179.6" y="78.4">D9</text>
<text x="46.2" y="86">CV</text>
<text x="60" y="86">DIS</text>
<text x="133.1" y="88.5">A1</text>
<text x="133.1" y="86">A2</text>
<text x="178.6" y="86">D12</text>
<text x="178.6" y="88.5">D13</text>
<text x="18" y="93.5">100n</text>
<text x="20" y="91.2">C1</text>
<text x="32.4" y="91">VCC</text>
<text x="46.2" y="91.1">R</text>
<text x="55.2" y="92.5" transform="rotate(-90 55.2 92.5)">GND</text>
<text x="59.4" y="91.1">THR</text>
<text x="80.7" y="91.2">R3</text>
<text x="80.7" y="93.5">1k</text>
<text x="133.1" y="91.1">A0</text>
<text x="133.1" y="93.6">AREF</text>
<text x="173.5" y="93.6">SPI_MISO</text>
<text x="221" y="95.6">+5V</text>
<text x="232.3" y="91.8">VCC</text>
<text x="23.6" y="101.8">GND</text>
<text x="52.8" y="101.8">GND</text>
<text x="73.4" y="100.1">RV1</text>
<text x="133.1" y="101.2">GND</text>
<text x="173.5" y="96.1">SPI_MOSI</text>
<text x="174.3" y="98.7">SPI_SCK</text>
<text x="175.9" y="101.2">SPI_5V</text>
<text x="251.1" y="101.9">J4</text>
<text x="74.3" y="102.4">1M</text>
<text x="109.3" y="105.8">+5V</text>
<text x="114.9" y="106.3">GND</text>
<text x="133.1" y="103.8">GND</text>
<text x="133.1" y="106.3">GND</text>
<text x="172.1" y="106.3">SPI_RESET</text>
<text x="174.1" y="103.8">SPI_GND</text>
<text x="229.3" y="104.9">PW_CONF</text>
<text x="232.1" y="107.2">JP3</text>
<text x="251.4" y="104.2">Bateria</text>
<text x="81.9" y="112.8">C4</text>
<text x="133.1" y="111.4">5V</text>
<text x="133.1" y="108.8">3.3V</text>
<text x="133.1" y="113.9">VIN</text>
<text x="176" y="111.4">RESET</text>
<text x="176.5" y="113.9">IOREF</text>
<text x="240.7" y="110.7">GND</text>
<text x="82.1" y="115.1">1.5u</text>
<text x="252.8" y="119.7">+5V</text>
<text x="76.9" y="123.4">GND</text>
<text x="210.9" y="121">+5V</text>
<text x="204.5" y="131.6">Preset</text>
<text x="206.8" y="129.3">RV2</text>
<text x="243.2" y="131.8">U2</text>
<text x="225.4" y="135.7">C5</text>
<text x="225.6" y="138">100n</text>
<text x="237.5" y="134.2">LM35-LP</text>
<text x="254.6" y="136.4" transform="rotate(-90 254.6 136.4)">GND +VS</text>
<text x="256.7" y="133">Vout</text>
<text x="89.8" y="143.2">SW_CONF_2</text>
<text x="93.7" y="140.9">JP2</text>
<text x="79.4" y="146.4">VCC</text>
<text x="210.3" y="147.6">GND</text>
<text x="63.3" y="155.3">VCC</text>
<text x="103.6" y="152.6">GND</text>
<text x="252.2" y="150.1">GND</text>
<text x="87.8" y="158.4">R4R5R6R7</text>
<text x="58.8" y="166">JP1</text>
<text x="75.6" y="163.5">SW3</text>
<text x="88.3" y="162.5" transform="rotate(-90 88.3 162.5)">10k</text>
<text x="90.9" y="162.5" transform="rotate(-90 90.9 162.5)">10k</text>
<text x="93.4" y="162.5" transform="rotate(-90 93.4 162.5)">10k</text>
<text x="95.9" y="162.5" transform="rotate(-90 95.9 162.5)">10k</text>
<text x="51.3" y="168.3">SW_CONF_1</text>
<text x="122.8" y="170.5">J2</text>
<text x="122.9" y="172.8">Llaves</text>
<text x="62.9" y="179.3">GND</text>
<text x="76" y="178.7">Llaves</text>
<text x="100.6" y="179">SW_ARDUINO</text>
<text x="105.7" y="176.7">J6</text>
</g>
<g font-size="1.8">
<text x="79.2" y="31.7">PUSH1</text>
<text x="79.2" y="34.3">PUSH2</text>
<text x="217.2" y="34.3">LED2</text>
<text x="217.2" y="31.7">LED1</text>
<text x="81.8" y="36.8">D12</text>
<text x="81.8" y="39.4">D13</text>
<text x="217.2" y="39.4">LED4</text>
<text x="217.2" y="36.8">LED3</text>
<text x="66" y="52.1">Osc</text>
<text x="195.6" y="59.7">SW1</text>
<text x="195.6" y="62.2">SW2</text>
<text x="195.6" y="64.8">SW3</text>
<text x="194.9" y="69.8">LED4</text>
<text x="195.6" y="67.3">SW4</text>
<text x="194.9" y="77.5">LED1</text>
<text x="194.9" y="74.9">LED2</text>
<text x="194.9" y="72.4">LED3</text>
<text x="36.8" y="80">Tr</text>
<text x="71.6" y="80">Osc</text>
<text x="193.5" y="80">PUSH1</text>
<text x="193.5" y="82.5">PUSH2</text>
<text x="116.8" y="87.6">POT</text>
<text x="194.9" y="85.1">D12</text>
<text x="194.9" y="87.6">D13</text>
<text x="116.8" y="90.2">LM35</text>
<text x="64.8" y="106.7">Tr</text>
<text x="227.5" y="129.5">POT</text>
<text x="274.9" y="132.1">LM35</text>
<text x="118.1" y="184.1">SW3</text>
<text x="118.1" y="181.6">SW4</text>
<text x="118.1" y="189.2">SW1</text>
<text x="118.1" y="186.7">SW2</text>
</g>
</svg>
